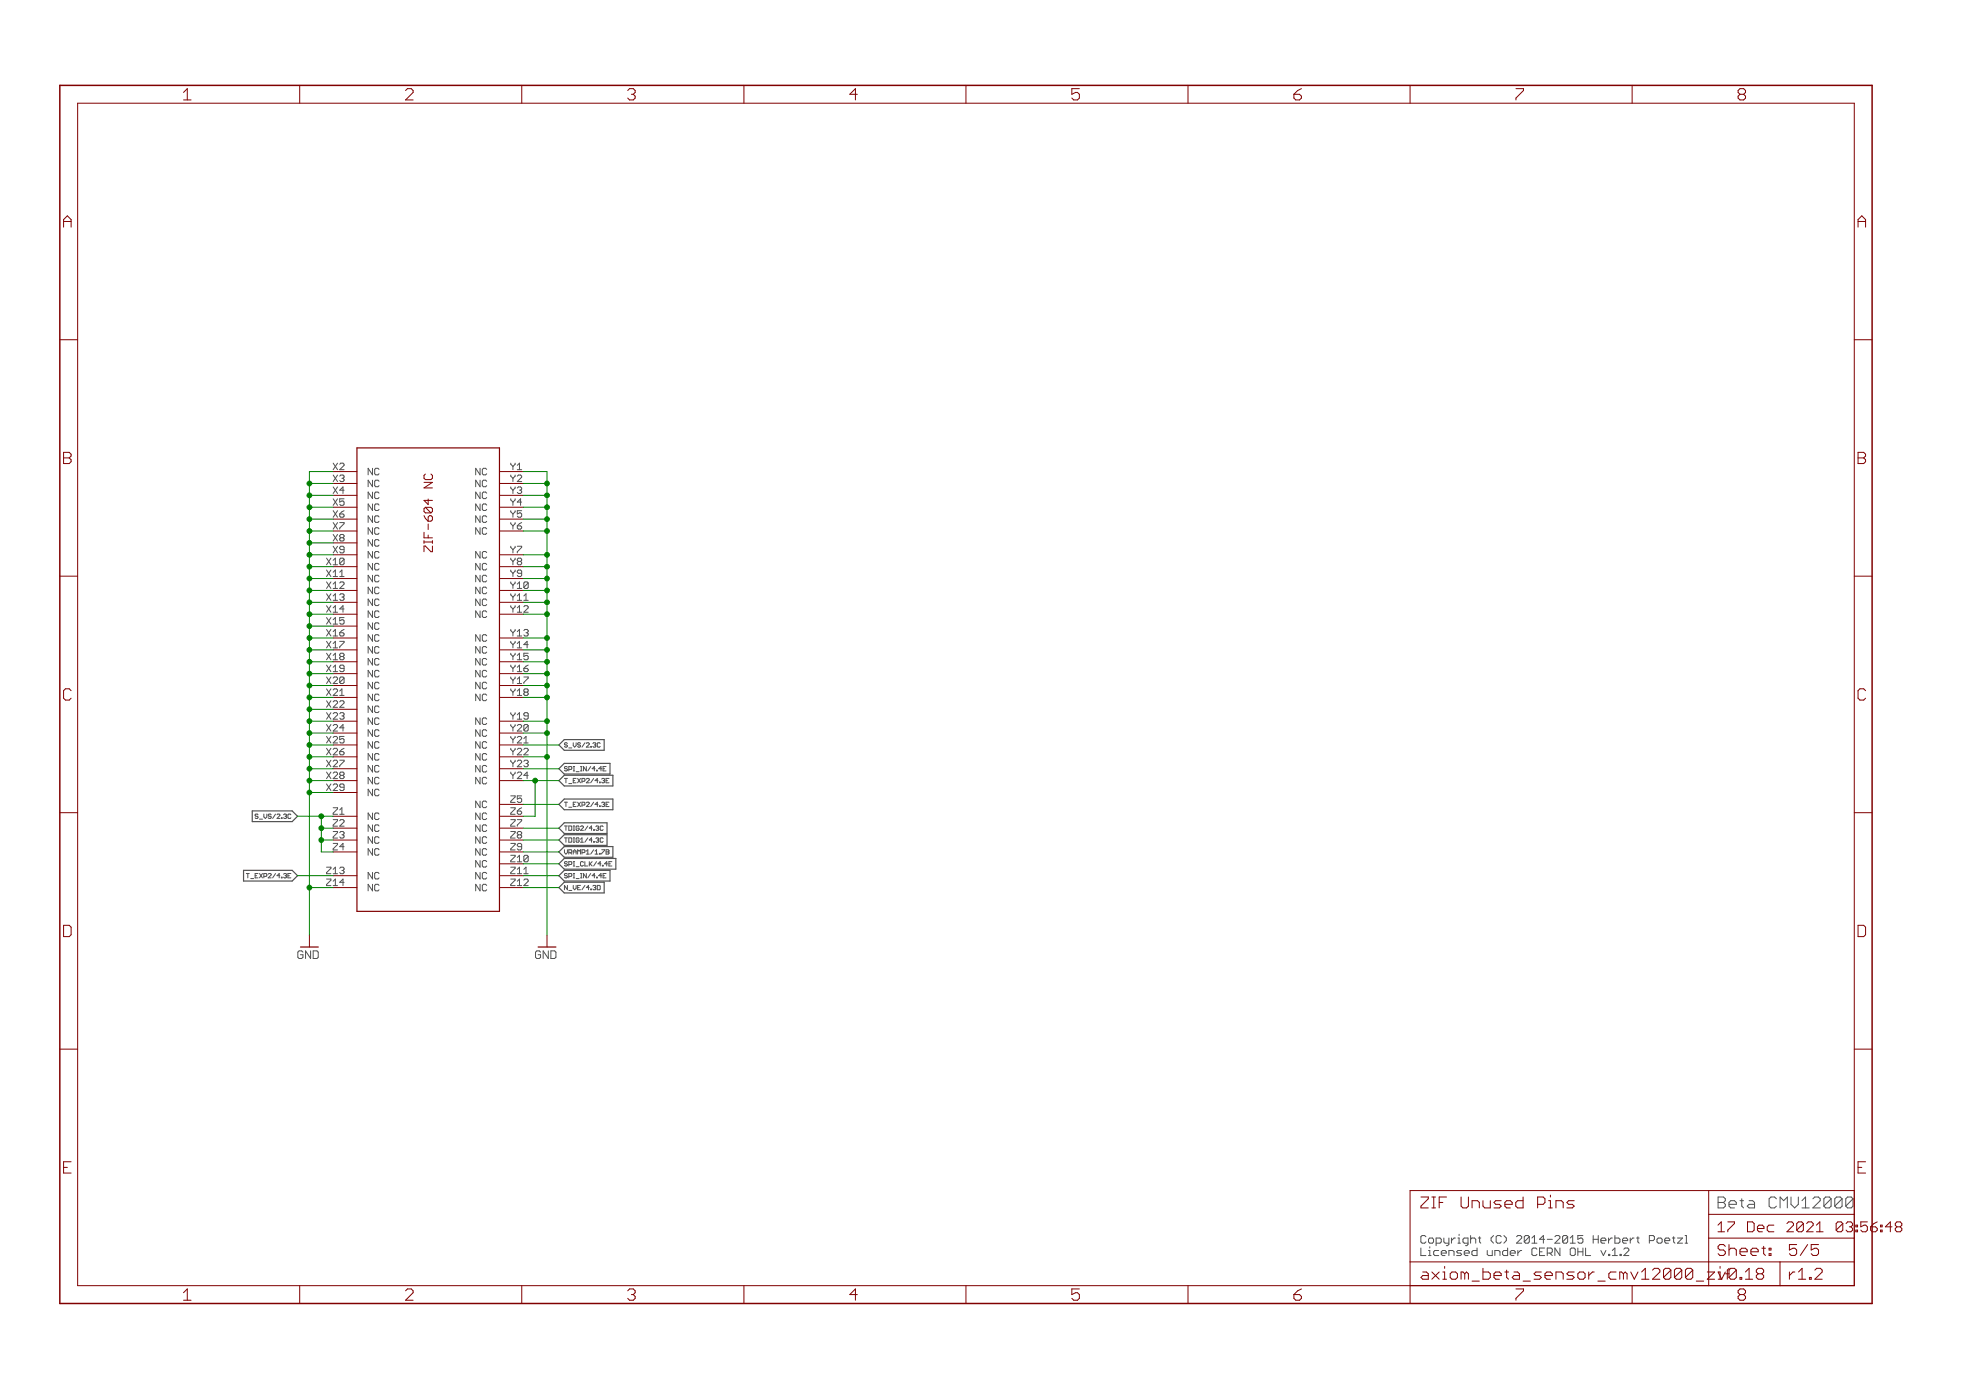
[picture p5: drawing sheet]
<svg xmlns="http://www.w3.org/2000/svg" width="420mm" height="297mm" viewBox="0 0 420 297" stroke-linecap="round" stroke-linejoin="round" font-family="sans-serif">
<g fill="none" stroke="#505050" stroke-width=".21">
<path d="M71.2 99l.9 1.4M72.1 99l-.9 1.4M109.2 99v.2l.4 .5M109.6 99.7v.7M110.1 99.2l-.5 .5M69.8 119.3l.9 1.4M70.7 119.3l-.9 1.4M71.2 101.5l.9 1.4M71.2 104.1l.9 1.4M71.2 106.6l.9 1.4M71.2 109.1l.9 1.4M71.2 111.7l.9 1.4"/>
<path d="M71.2 114.2l.9 1.4M71.2 116.7l.9 1.5M72.1 101.5l-.9 1.4M72.1 104.1l-.9 1.4M72.1 106.6l-.9 1.4M72.1 109.1l-.9 1.4M72.1 111.7l-.9 1.4M72.1 114.2l-.9 1.4M72.1 116.7l-.9 1.5M79.6 100.1v1.4l-.9-1.4v1.4M79.6 102.6v1.4l-.9-1.4v1.4M79.6 105.2v1.4l-.9-1.4v1.4"/>
<path d="M79.6 107.7v1.4l-.9-1.4v1.4M79.6 110.2v1.4l-.9-1.4v1.4M79.6 112.8v1.4l-.9-1.4v1.4M79.6 115.3v1.4l-.9-1.4v1.4M79.6 117.9v1.4l-.9-1.4v1.4M101.7 101.5v-1.4l.9 1.4M101.7 104v-1.4l.9 1.4M101.7 106.6v-1.4l.9 1.4M101.7 109.1v-1.4l.9 1.4M101.7 111.6v-1.4l.9 1.4M101.7 114.2v-1.4l.9 1.4M101.7 119.3v-1.4l.9 1.4"/>
<path d="M109.2 101.5v.2l.4 .5M109.2 104.1v.2l.4 .5M109.2 106.6v.2l.4 .5M109.2 109.1v.3l.4 .4M109.2 111.7v.2l.4 .5M109.2 116.7v.3l.4 .5M109.2 119.3v.2l.4 .5M109.6 102.2v.7M109.6 104.8v.7M109.6 107.3v.7M109.6 109.8v.7M109.6 112.4v.7"/>
<path d="M109.6 117.5v.7M109.6 120v.7M110.1 101.7l-.5 .5M110.1 104.3l-.5 .5M110.1 106.8l-.5 .5M110.1 109.4l-.5 .4M110.1 111.9l-.5 .5M110.1 117l-.5 .5M110.1 119.5l-.5 .5M69.8 121.8l.9 1.4M69.8 124.4l.9 1.4M69.8 126.9l.9 1.4"/>
<path d="M69.8 129.4l.9 1.4M69.8 132l.9 1.4M69.8 134.5l.9 1.4M69.8 137.1l.9 1.4M69.8 139.6l.9 1.4M70.7 121.8l-.9 1.4M70.7 124.4l-.9 1.4M70.7 126.9l-.9 1.4M70.7 129.4l-.9 1.4M70.7 132l-.9 1.4M70.7 134.5l-.9 1.4M70.7 137.1l-.9 1.4"/>
<path d="M70.7 139.6l-.9 1.4M79.6 120.4v1.4l-.9-1.4v1.4M79.6 122.9v1.4l-.9-1.4v1.4M79.6 125.5v1.4l-.9-1.4v1.4M79.6 128v1.4l-.9-1.4v1.4M79.6 130.6v1.4l-.9-1.4v1.4M79.6 133.1v1.4l-.9-1.4v1.4M79.6 135.6v1.4l-.9-1.4v1.4M79.6 138.2v1.4l-.9-1.4v1.4M101.7 121.8v-1.4l.9 1.4M101.7 124.3v-1.4l.9 1.4M101.7 126.9v-1.4l.9 1.4"/>
<path d="M101.7 129.4v-1.4l.9 1.4M101.7 132v-1.4l.9 1.4M101.7 137v-1.4l.9 1.4M101.7 139.6v-1.4l.9 1.4M109.2 121.8v.2l.4 .5M109.2 124.4v.2l.4 .5M109.2 126.9v.2l.4 .5M109.2 129.4v.3l.4 .4M109.2 134.5v.2l.4 .5M109.2 137.1v.2l.4 .5M109.2 139.6v.2l.4 .5M109.6 122.5v.7"/>
<path d="M109.6 125.1v.7M109.6 127.6v.7M109.6 130.1v.7M109.6 135.2v.7M109.6 137.8v.7M110.1 122l-.5 .5M110.1 124.6l-.5 .5M110.1 127.1l-.5 .5M110.1 129.7l-.5 .4M110.1 134.7l-.5 .5M110.1 137.3l-.5 .5M110.1 139.8l-.5 .5"/>
<path d="M69.8 142.1l.9 1.4M69.8 144.7l.9 1.4M69.8 147.2l.9 1.4M69.8 149.8l.9 1.4M69.8 152.3l.9 1.4M69.8 154.8l.9 1.4M69.8 157.4l.9 1.4M69.8 159.9l.9 1.4M70.7 142.1l-.9 1.4M70.7 144.7l-.9 1.4M70.7 147.2l-.9 1.4M70.7 149.8l-.9 1.4"/>
<path d="M70.7 152.3l-.9 1.4M70.7 154.8l-.9 1.4M70.7 157.4l-.9 1.4M70.7 159.9l-.9 1.4M79.6 140.7v1.4l-.9-1.4v1.4M79.6 143.3v1.4l-.9-1.4v1.4M79.6 145.8v1.4l-.9-1.4v1.4M79.6 148.3v1.4l-.9-1.4v1.4M79.6 150.9v1.4l-.9-1.4v1.4M79.6 153.4v1.4l-.9-1.4v1.4M79.6 156v1.4l-.9-1.4v1.4M79.6 158.5v1.4l-.9-1.4v1.4"/>
<path d="M101.7 142.1v-1.4l.9 1.4M101.7 144.7v-1.4l.9 1.4M101.7 147.2v-1.4l.9 1.4M101.7 149.7v-1.4l.9 1.4M101.7 154.8v-1.4l.9 1.4M101.7 157.4v-1.4l.9 1.4M101.7 159.9v-1.4l.9 1.4M109.2 142.1v.3l.4 .4M109.2 144.7v.2l.4 .5M109.2 147.2v.2l.4 .5M109.2 152.3v.2l.4 .5M109.2 154.8v.3l.4 .4"/>
<path d="M109.2 157.4v.2l.4 .5M109.2 159.9v.2l.4 .5M109.6 140.3v.7M109.6 142.8v.7M109.6 145.4v.7M109.6 147.9v.7M109.6 153v.7M109.6 155.5v.7M109.6 158.1v.7M110.1 142.4l-.5 .4M110.1 144.9l-.5 .5M110.1 147.4l-.5 .5"/>
<path d="M110.1 152.5l-.5 .5M110.1 155.1l-.5 .4M110.1 157.6l-.5 .5M121.3 158.9l-.2-.2-.5 .2 .2 .3 .5 .1-.2 .4-.5-.2M121.6 159.8h.6M55.1 174.1l-.1-.1-.5 .1 .2 .3 .4 .2-.1 .3-.5-.1M55.5 175h.6M56.4 174v.6l.3 .3M69.8 162.5l.9 1.4M69.8 165l.9 1.4M69.8 167.5l.9 1.4M70.7 162.5l-.9 1.4"/>
<path d="M70.7 165l-.9 1.4M70.7 167.5l-.9 1.4M71.2 172.6h.9v.2l-.9 1v.2h.9M71.2 175.2h.9v.2l-.9 .9v.3h.9M71.2 177.7h.9v.2l-.9 1v.2h.9M79.6 161v1.4l-.9-1.4v1.4M79.6 163.6v1.4l-.9-1.4v1.4M79.6 166.1v1.4l-.9-1.4v1.4M79.6 168.7v1.4l-.9-1.4v1.4M79.6 173.7v1.4l-.9-1.4v1.4M79.6 176.3v1.4l-.9-1.4v1.4M79.6 178.8v1.4l-.9-1.4v1.4"/>
<path d="M101.7 162.4v-1.4l.9 1.4M101.7 165v-1.4l.9 1.4M101.7 167.5v-1.4l.9 1.4M101.7 172.6v-1.4l.9 1.4M101.7 175.1v-1.4l.9 1.4M101.7 177.7v-1.4l.9 1.4M109.2 162.5v.2l.4 .5M109.2 165v.2l.4 .5M109.2 170.1h.9v.2l-.9 .9v.3h.9M109.2 172.6h.9v.2l-.9 1v.2h.9M109.2 175.2h.9v.2l-.9 .9v.3h.9M109.2 177.7h.9v.2l-.9 1v.2h.9"/>
<path d="M109.6 160.6v.7M109.6 163.2v.7M109.6 165.7v.7M110.1 160.1l-.5 .5M110.1 162.7l-.5 .5M110.1 165.2l-.5 .5M120.6 176.5h.7M120.6 171.4h.7M120.6 166.3h.7M120.6 179h.7M120.9 166.3v1M120.9 171.4v1"/>
<path d="M120.9 176.5v.9M120.9 179v1M121.3 164l-.2-.2-.5 .2 .2 .3 .5 .1-.2 .3-.5-.1M121.6 164.4h.4M121.6 167.4h.6M121.6 172.5h.6M122 176.5h-.4v.9h.4M122 163.8h-.4v.9M122 179h-.4v1h.4M52.6 186.7h.7M53 186.7v.9M53.6 187.7h.6"/>
<path d="M54.5 187.1h.3M55.1 186.7h-.6v.9h.6M69.8 185.3h.9v.2l-.9 1v.2h.9M69.8 187.9h.9v.2l-.9 .9v.3h.9M71.2 180.2h.9v.3l-.9 .9v.2h.9M79.6 181.4v1.4l-.9-1.4v1.4M79.6 186.4v1.4l-.9-1.4v1.4M79.6 189v1.4l-.9-1.4v1.4M101.7 180.2v-1.4l.9 1.4M101.7 182.8v-1.4l.9 1.4M101.7 185.3v-1.4l.9 1.4M101.7 187.8v-1.4l.9 1.4"/>
<path d="M101.7 190.4v-1.4l.9 1.4M109.2 180.2h.9v.3l-.9 .9v.2h.9M109.2 182.8h.9v.2l-.9 .9v.3h.9M109.2 185.3h.9v.2l-.9 1v.2h.9M109.2 187.9h.9v.2l-.9 .9v.3h.9M120.6 181.6v.6l.3 .3 .4-.3v-.6M121.3 184.3l-.2-.2-.5 .2 .2 .3 .5 .1-.2 .4-.5-.2M121.3 186.8l-.2-.1-.5 .1 .2 .3 .5 .2-.2 .3-.5-.1M121.3 189.2v.9l-.7-.9v.9M121.6 187.3h.4M121.6 182.2h.4M121.6 190.3h.6"/>
<path d="M121.6 184.7h.4M122 181.6h-.4v.9M122 184.1h-.4v1M122 186.7h-.4v.9M64.2 204h.5M64.7 203.5l-.2-.3h-.6l-.3 .3v1.1l.3 .2h.6l.2-.2M115 204h.5M115.5 203.5l-.2-.3h-.6l-.3 .3v1.1l.3 .2h.6l.2-.2M367.2 257h1.1M368.3 255.8h-1.1v2.3h1.1M303.7 266.7v1.6h1M304.7 264.3l-.2-.3h-.6l-.2 .3v1.1l.2 .3h.6l.2-.3"/>
<path d="M346.2 268.1h.3v.2h-.3zM348.1 267v.2l-1.1 1.1h1.1M355.8 265.4l.2 .3h.6M355.8 264.8l.2-.2h.6l.2 .2v.3h-1M357.4 264.6h.5M357.7 264.3v1.1l.2 .3M358.5 264.6h1.1l-1.1 1.1h1.1M360.1 264h.3v1.7M360.1 265.7h.6"/>
</g>
<path d="M120.6 158.1h8.5v2.2h-8.5l-1.2-1.1zM63.6 174.4l-1.2-1.1h-8.5v2.3h8.5M120.6 163.1h9.8v2.3h-9.8l-1.2-1.1zM120.6 165.7h10.4v2.3h-10.4l-1.2-1.2zM120.6 170.8h10.4v2.2h-10.4l-1.2-1.1zM120.6 175.8h9.1v2.3h-9.1l-1.2-1.1zM120.6 178.4h9.1v2.3h-9.1l-1.2-1.2zM63.6 187.1l-1.2-1.1h-10.4v2.3h10.4M120.6 188.5h8.5v2.3h-8.5l-1.2-1.1zM120.6 186h9.8v2.3h-9.8l-1.2-1.2zM120.6 180.9h10.4v2.3h-10.4l-1.2-1.1zM120.6 183.5h11v2.2h-11l-1.2-1.1z" fill="none" stroke="#505050" stroke-width=".25"/>
<g fill="none" stroke="#800000" stroke-width=".21">
<path d="M39.2 19.7l.8-.8v2.5M64.1 18.2v3.9M87.9 18.9h-.8l-.4 .4M88.3 19.7l-1.6 1.7h1.6M111.5 18.2v3.9M135.3 18.9h-.8l-.3 .4M159 18.2v3.9M182.8 18.9l-1.2 1.3h1.6M206.4 18.2v3.9M230.7 18.9h-1.6v1.3l.8-.5M253.9 18.2v3.9M277.3 19.3l-.8 .9"/>
<path d="M301.3 18.2v3.9M324 18.9h1.6v.4l-1.6 1.7v.4M348.8 18.2v3.9M372.6 18.9h-.7l-.4 .4v.4l.4 .5M16.6 22.1h379.7v252.6h-379.7zM39.2 21.4h1.6M134.2 21l.3 .4h.8M229.1 21l.4 .4h.8M276.5 20.2v.8l.4 .4h.8M276.5 20.2h1.2M371.9 20.2l-.4 .4v.4l.4 .4h.7M371.9 20.2h.7"/>
<path d="M13.6 47.3h1.6M14.4 46.1l-.8 .8v1.6M397.1 47.3h1.6M397.9 46.1l-.8 .8v1.6M12.8 72.6h3.8M396.3 72.6h3.8M13.6 97.9h1.2M14.8 96.7h-1.2v2.4h1.2M397.1 97.9h1.2M398.3 96.7h-1.2v2.4h1.2M71.2 100.8h5.1M71.2 108.4h5.1"/>
<path d="M71.2 103.3h5.1M71.2 105.9h5.1M71.2 110.9h5.1M71.2 113.5h5.1M71.2 116h5.1M71.2 118.6h5.1M90.6 108.7l.3-.3 1.2 1.2h-1.2l-.3-.3zM90.6 113.7v1.2h1.8M90.6 115.5v.6M90.6 115.8h1.8M90.6 110.2l.3 .6 .6 .6M90.6 103.1h1.8l-1.8 1.2h1.8"/>
<path d="M90.9 101.3l-.3 .3v.6l.3 .3h1.2M90.9 108.4h1.2M92.4 116.7v1.2h-.3l-1.2-1.2h-.3v1.2M92.4 106.9h-1.8l.9 .9M106.7 100.8h5.1M106.7 108.4h5.1M106.7 103.3h5.1M106.7 105.9h5.1M106.7 110.9h5.1M106.7 113.5h5.1M106.7 118.6h5.1M12.8 123.1h3.8"/>
<path d="M71.2 121.1h5.1M71.2 123.6h5.1M71.2 126.2h5.1M71.2 128.7h5.1M71.2 131.3h5.1M71.2 133.8h5.1M71.2 136.3h5.1M71.2 138.9h5.1M106.7 121.1h5.1M106.7 123.6h5.1M106.7 126.2h5.1M106.7 128.7h5.1"/>
<path d="M106.7 131.3h5.1M106.7 136.3h5.1M106.7 138.9h5.1M396.3 123.1h3.8M14.8 147.2h-.8l-.4 .4v1.6l.4 .4h.8M71.2 141.4h5.1M71.2 144h5.1M71.2 146.5h5.1M71.2 149h5.1M71.2 151.6h5.1M71.2 154.1h5.1M71.2 156.7h5.1"/>
<path d="M71.2 159.2h5.1M106.7 141.4h5.1M106.7 144h5.1M106.7 146.5h5.1M106.7 149h5.1M106.7 154.1h5.1M106.7 156.7h5.1M106.7 159.2h5.1M398.3 147.2h-.8l-.4 .4v1.6l.4 .4h.8M12.8 173.7h3.8M71.2 161.7h5.1M71.2 164.3h5.1"/>
<path d="M71.2 166.8h5.1M71.2 169.4h5.1M71.2 174.4h5.1M71.2 177h5.1M71.2 179.5h5.1M106.7 161.7h5.1M106.7 164.3h5.1M106.7 166.8h5.1M106.7 174.4h5.1M106.7 177h5.1M106.7 179.5h5.1M106.7 171.9h5.1"/>
<path d="M396.3 173.7h3.8M14.8 197.7h-1.2v2.5h1.2M66.1 199.8v2.6M71.2 182.1h5.1M71.2 187.1h5.1M71.2 189.7h5.1M106.7 182.1h5.1M106.7 184.6h5.1M106.7 187.1h5.1M106.7 189.7h5.1M116.9 199.8v2.6M398.3 197.7h-1.2v2.5h1.2"/>
<path d="M12.8 224.2h3.8M396.3 224.2h3.8M13.6 249.5h.8M15.2 248.3h-1.6v2.4h1.6M303.7 255.8h1.5M305.2 256.2l-1.5 1.5v.4h1.5M336.4 256.6h-1.2l-.3 .4 .3 .4h.8l.4 .3-.4 .4h-1.1M365.2 254.4v15.3M365.2 259.5h31.1M396.3 254.4h-95v24.2M397.1 249.5h.8M398.7 248.3h-1.6v2.4h1.6"/>
<path d="M39.2 277.9h1.6M40 275.4l-.8 .8M64.1 274.7v3.9M87.9 275.4h-.8l-.4 .4M88.3 276.2l-1.6 1.7h1.6M111.5 274.7v3.9M134.2 277.5l.3 .4h.8M135.3 275.4h-.8l-.3 .4M159 274.7v3.9M182.8 275.4l-1.2 1.2h1.6M206.4 274.7v3.9M229.1 277.5l.4 .4h.8"/>
<path d="M230.7 275.4h-1.6v1.2l.8-.4M253.9 274.7v3.9M276.5 276.6v.9l.4 .4h.8M276.5 276.6h1.2M277.3 275.8l-.8 .8M301.3 269.7h95M304.1 271.8h.7M305.2 272.6h-1.1l-.4 .4 .4 .4h1.1M325.6 275.8l-1.6 1.7v.4M348.8 274.7v3.9M365.2 264.6h31.1M367.2 261.8l.7-.7v2.1"/>
<path d="M367.2 263.2h1.4M367.2 267.9l.4 .4h.7M368.3 266h-.7l-.4 .3v.4l.4 .4h.7M371.9 276.6l-.4 .5v.4l.4 .4h.7M371.9 276.6h.7M372.6 275.4h-.7l-.4 .4v.4l.4 .4M380.4 269.7v5M382.4 271.8v1.6M382.4 267.9l.4 .4h.8M383.2 271.8l-.8 .8M384 266h-1.6v1.1l.8-.4M405.4 261.1h.7l.3 .4v.3l-.3 .4"/>
<path d="M405.4 262.2h.7M406.1 262.2l.3 .3v.4l-.3 .3h-.7"/>
</g>
<path d="M76.3 95.7h30.4v99.1h-30.4zM64.2 202.4h3.8M115 202.4h3.8" fill="none" stroke="#800000" stroke-width=".25"/>
<path d="M12.8 18.2h387.3v260.4h-387.3z" fill="none" stroke="#800000" stroke-width=".32"/>
<g fill="none" stroke="#008000" stroke-width=".21">
<path d="M66.1 103.3h5.1M66.1 105.9h5.1M66.1 108.4h5.1M66.1 110.9h5.1M66.1 113.5h5.1M66.1 116h5.1M66.1 118.6h5.1M71.2 100.8h-5.1v99M111.8 100.8h5.1v99M111.8 103.3h5.1M111.8 105.9h5.1M111.8 108.4h5.1"/>
<path d="M111.8 110.9h5.1M111.8 113.5h5.1M111.8 118.6h5.1M66.1 121.1h5.1M66.1 123.6h5.1M66.1 126.2h5.1M66.1 128.7h5.1M66.1 131.3h5.1M66.1 133.8h5.1M66.1 136.3h5.1M66.1 138.9h5.1M111.8 121.1h5.1"/>
<path d="M111.8 123.6h5.1M111.8 126.2h5.1M111.8 128.7h5.1M111.8 131.3h5.1M111.8 136.3h5.1M111.8 138.9h5.1M66.1 159.2h5.1M66.1 141.4h5.1M66.1 144h5.1M66.1 146.5h5.1M66.1 149h5.1M66.1 151.6h5.1"/>
<path d="M66.1 154.1h5.1M66.1 156.7h5.1M111.8 159.2h7.6M111.8 141.4h5.1M111.8 144h5.1M111.8 146.5h5.1M111.8 149h5.1M111.8 154.1h5.1M111.8 156.7h5.1M63.6 174.4h7.6M66.1 164.3h5.1M66.1 166.8h5.1"/>
<path d="M66.1 161.7h5.1M66.1 169.4h5.1M68.7 174.4v7.7h2.5M68.7 179.5h2.5M68.7 177h2.5M111.8 179.5h7.6M111.8 177h7.6M111.8 164.3h7.6M111.8 171.9h7.6M111.8 161.7h5.1M119.4 166.8h-5v7.6h-2.6M63.6 187.1h7.6"/>
<path d="M66.1 189.7h5.1M111.8 182.1h7.6M111.8 187.1h7.6M111.8 189.7h7.6M111.8 184.6h7.6"/>
</g>
<g fill="#008000" stroke="#008000" stroke-width=".21">
<circle cx="68.7" cy="179.5" r=".51"/>
<circle cx="68.7" cy="177" r=".51"/>
<circle cx="68.7" cy="174.4" r=".51"/>
<circle cx="114.4" cy="166.8" r=".51"/>
<circle cx="66.1" cy="103.3" r=".51"/>
<circle cx="66.1" cy="105.9" r=".51"/>
<circle cx="66.1" cy="108.4" r=".51"/>
<circle cx="66.1" cy="110.9" r=".51"/>
<circle cx="66.1" cy="113.5" r=".51"/>
<circle cx="66.1" cy="116" r=".51"/>
<circle cx="66.1" cy="118.6" r=".51"/>
<circle cx="66.1" cy="121.1" r=".51"/>
<circle cx="66.1" cy="123.6" r=".51"/>
<circle cx="66.1" cy="126.2" r=".51"/>
<circle cx="66.1" cy="128.7" r=".51"/>
<circle cx="66.1" cy="131.3" r=".51"/>
<circle cx="66.1" cy="133.8" r=".51"/>
<circle cx="66.1" cy="136.3" r=".51"/>
<circle cx="66.1" cy="138.9" r=".51"/>
<circle cx="66.1" cy="141.4" r=".51"/>
<circle cx="66.1" cy="144" r=".51"/>
<circle cx="66.1" cy="146.5" r=".51"/>
<circle cx="66.1" cy="149" r=".51"/>
<circle cx="66.1" cy="151.6" r=".51"/>
<circle cx="66.1" cy="154.1" r=".51"/>
<circle cx="66.1" cy="156.7" r=".51"/>
<circle cx="66.1" cy="159.2" r=".51"/>
<circle cx="66.1" cy="161.7" r=".51"/>
<circle cx="66.1" cy="164.3" r=".51"/>
<circle cx="66.1" cy="166.8" r=".51"/>
<circle cx="66.1" cy="169.4" r=".51"/>
<circle cx="66.1" cy="189.7" r=".51"/>
<circle cx="116.9" cy="103.3" r=".51"/>
<circle cx="116.9" cy="105.9" r=".51"/>
<circle cx="116.9" cy="108.4" r=".51"/>
<circle cx="116.9" cy="110.9" r=".51"/>
<circle cx="116.9" cy="113.5" r=".51"/>
<circle cx="116.9" cy="118.6" r=".51"/>
<circle cx="116.9" cy="121.1" r=".51"/>
<circle cx="116.9" cy="123.6" r=".51"/>
<circle cx="116.9" cy="126.2" r=".51"/>
<circle cx="116.9" cy="128.7" r=".51"/>
<circle cx="116.9" cy="131.3" r=".51"/>
<circle cx="116.9" cy="136.3" r=".51"/>
<circle cx="116.9" cy="138.9" r=".51"/>
<circle cx="116.9" cy="141.4" r=".51"/>
<circle cx="116.9" cy="144" r=".51"/>
<circle cx="116.9" cy="146.5" r=".51"/>
<circle cx="116.9" cy="149" r=".51"/>
<circle cx="116.9" cy="154.1" r=".51"/>
<circle cx="116.9" cy="156.7" r=".51"/>
<circle cx="116.9" cy="161.7" r=".51"/>
</g>
<g font-size="3.7" fill="#800000">
<text x="88.3" y="21.4">2</text>
<text x="135.8" y="21.4">3</text>
<text x="183.3" y="21.4">4</text>
<text x="230.7" y="21.4">5</text>
<text x="278.2" y="21.4">6</text>
<text x="373.1" y="21.4">8</text>
<text x="15.2" y="48.6">A</text>
<text x="398.7" y="48.6">A</text>
<text x="15.2" y="99.2">B</text>
<text x="398.7" y="99.2">B</text>
<text x="15.1" y="149.7">C</text>
<text x="398.6" y="149.7">C</text>
<text x="15" y="200.2">D</text>
<text x="398.5" y="200.2">D</text>
<text x="40.9" y="277.9">1</text>
<text x="88.3" y="277.9">2</text>
<text x="135.8" y="277.9">3</text>
<text x="183.3" y="277.9">4</text>
<text x="230.7" y="277.9">5</text>
<text x="278.2" y="277.9">6</text>
<text x="325.6" y="277.9">7</text>
<text x="373.1" y="277.9">8</text>
</g>
<g font-size="3.6" fill="#800000">
<text x="305.3" y="258.2">ZIF Unused Pins</text>
<text x="368.8" y="258.2">Beta CMV12000</text>
<text x="368.8" y="268.4">Sheet:</text>
<text x="384" y="268.4">5/5</text>
<text x="305.3" y="273.5">axiom_beta_sensor_cmv12000_zi</text>
<text x="365.3" y="273.5">f v0.18</text>
<text x="384" y="273.5">r1.2</text>
</g>
<g font-size="3.2" fill="#800000">
<text x="368.8" y="263.3">17 Dec 2021</text>
<text x="390.4" y="263.3">03:56:</text>
<text x="400.8" y="263.3">49</text>
</g>
<text font-size="2.7" fill="#800000" x="94.2" y="115.9" transform="rotate(-90 94.2 115.9)">ZIF-604 NC</text>
<g font-size="2.5" fill="#505050">
<text x="65.3" y="204.9">GND</text>
<text x="116.1" y="204.9">GND</text>
<text x="305.3" y="265.7">Copyright (C) 2014-2015 Herbert Poetzl</text>
<text x="305.3" y="268.4">Licensed under CERN OHL v.1.2</text>
</g>
<g font-size="2.1" fill="#505050">
<text x="72.8" y="100.4">X2</text>
<text x="80.3" y="101.5">NC</text>
<text x="103" y="101.5">NC</text>
<text x="110.8" y="100.4">Y1</text>
<text x="72.8" y="103">X3</text>
<text x="72.8" y="105.5">X4</text>
<text x="80.3" y="104.1">NC</text>
<text x="80.3" y="106.6">NC</text>
<text x="103" y="104.1">NC</text>
<text x="103" y="106.6">NC</text>
<text x="110.8" y="103">Y2</text>
<text x="110.8" y="105.5">Y3</text>
<text x="72.8" y="108">X5</text>
<text x="72.8" y="110.6">X6</text>
<text x="72.8" y="113.1">X7</text>
<text x="80.3" y="109.2">NC</text>
<text x="80.3" y="111.7">NC</text>
<text x="103" y="109.2">NC</text>
<text x="103" y="111.7">NC</text>
<text x="110.8" y="108">Y4</text>
<text x="110.8" y="110.6">Y5</text>
<text x="110.8" y="113.1">Y6</text>
<text x="72.8" y="115.7">X8</text>
<text x="72.8" y="118.2">X9</text>
<text x="80.3" y="114.2">NC</text>
<text x="80.3" y="116.8">NC</text>
<text x="80.3" y="119.3">NC</text>
<text x="103" y="114.2">NC</text>
<text x="103" y="119.3">NC</text>
<text x="110.8" y="118.2">Y7</text>
<text x="71.5" y="120.7">X10</text>
<text x="71.5" y="123.3">X11</text>
<text x="71.5" y="125.8">X12</text>
<text x="80.3" y="121.9">NC</text>
<text x="80.3" y="124.4">NC</text>
<text x="103" y="121.9">NC</text>
<text x="103" y="124.4">NC</text>
<text x="110.8" y="120.7">Y8</text>
<text x="110.8" y="123.3">Y9</text>
<text x="110.8" y="125.8">Y10</text>
<text x="71.5" y="128.4">X13</text>
<text x="71.5" y="130.9">X14</text>
<text x="80.3" y="126.9">NC</text>
<text x="80.3" y="129.5">NC</text>
<text x="103" y="126.9">NC</text>
<text x="103" y="129.5">NC</text>
<text x="110.8" y="128.4">Y11</text>
<text x="110.8" y="130.9">Y12</text>
<text x="71.5" y="133.4">X15</text>
<text x="71.5" y="136">X16</text>
<text x="80.3" y="132">NC</text>
<text x="80.3" y="134.6">NC</text>
<text x="80.3" y="137.1">NC</text>
<text x="103" y="132">NC</text>
<text x="103" y="137.1">NC</text>
<text x="110.8" y="136">Y13</text>
<text x="71.5" y="138.5">X17</text>
<text x="71.5" y="141.1">X18</text>
<text x="71.5" y="143.6">X19</text>
<text x="80.3" y="139.6">NC</text>
<text x="80.3" y="142.2">NC</text>
<text x="103" y="139.6">NC</text>
<text x="103" y="142.2">NC</text>
<text x="110.8" y="138.5">Y14</text>
<text x="110.8" y="141.1">Y15</text>
<text x="110.8" y="143.6">Y16</text>
<text x="71.5" y="146.1">X20</text>
<text x="71.5" y="148.7">X21</text>
<text x="80.3" y="144.7">NC</text>
<text x="80.3" y="147.3">NC</text>
<text x="80.3" y="149.8">NC</text>
<text x="103" y="144.7">NC</text>
<text x="103" y="147.3">NC</text>
<text x="103" y="149.8">NC</text>
<text x="110.8" y="146.1">Y17</text>
<text x="110.8" y="148.7">Y18</text>
<text x="71.5" y="151.2">X22</text>
<text x="71.5" y="153.8">X23</text>
<text x="80.3" y="152.3">NC</text>
<text x="80.3" y="154.9">NC</text>
<text x="103" y="154.9">NC</text>
<text x="110.8" y="153.8">Y19</text>
<text x="71.5" y="156.3">X24</text>
<text x="71.5" y="158.8">X25</text>
<text x="71.5" y="161.4">X26</text>
<text x="80.3" y="157.4">NC</text>
<text x="80.3" y="160">NC</text>
<text x="103" y="157.4">NC</text>
<text x="103" y="160">NC</text>
<text x="110.8" y="156.3">Y20</text>
<text x="110.8" y="158.8">Y21</text>
<text x="110.8" y="161.4">Y22</text>
<text x="71.5" y="163.9">X27</text>
<text x="71.5" y="166.5">X28</text>
<text x="80.3" y="162.5">NC</text>
<text x="80.3" y="165">NC</text>
<text x="80.3" y="167.6">NC</text>
<text x="103" y="162.5">NC</text>
<text x="103" y="165">NC</text>
<text x="103" y="167.6">NC</text>
<text x="110.8" y="163.9">Y23</text>
<text x="71.5" y="169">X29</text>
<text x="80.3" y="170.1">NC</text>
<text x="103" y="172.7">NC</text>
<text x="110.8" y="171.5">Z5</text>
<text x="72.8" y="174.1">Z1</text>
<text x="72.8" y="176.6">Z2</text>
<text x="72.8" y="179.2">Z3</text>
<text x="80.3" y="175.2">NC</text>
<text x="80.3" y="177.7">NC</text>
<text x="103" y="175.2">NC</text>
<text x="103" y="177.7">NC</text>
<text x="110.8" y="174.1">Z6</text>
<text x="110.8" y="176.6">Z7</text>
<text x="110.8" y="179.2">Z8</text>
<text x="72.8" y="181.7">Z4</text>
<text x="80.3" y="180.3">NC</text>
<text x="80.3" y="182.8">NC</text>
<text x="103" y="180.3">NC</text>
<text x="103" y="182.8">NC</text>
<text x="103" y="185.4">NC</text>
<text x="110.8" y="181.7">Z9</text>
<text x="110.8" y="184.2">Z10</text>
<text x="71.5" y="186.8">Z13</text>
<text x="71.5" y="189.3">Z14</text>
<text x="80.3" y="187.9">NC</text>
<text x="80.3" y="190.4">NC</text>
<text x="103" y="187.9">NC</text>
<text x="103" y="190.4">NC</text>
<text x="110.8" y="186.8">Z11</text>
<text x="110.8" y="189.3">Z12</text>
</g>
<text font-size="2.1" fill="#008000" x="110.8" y="166.5">Y24</text>
<g font-size="1.4" fill="#505050">
<text x="122.3" y="159.7">S_VS/2.3C</text>
<text x="122.3" y="164.8">SPI_IN/4.4E</text>
<text x="122.3" y="167.3">T_EXP2/4.3E</text>
<text x="122.3" y="172.4">T_EXP2/4.3E</text>
<text x="56.9" y="174.9">S_VS/2.3C</text>
<text x="122.3" y="177.5">TDIG2/4.3C</text>
<text x="122.3" y="180">TDIG1/4.3C</text>
<text x="122.3" y="182.6">VRAMP1/1.7</text>
<text x="122.3" y="185.1">SPI_CLK/4.4E</text>
<text x="55.3" y="187.6">T_EXP2/4.3E</text>
<text x="122.3" y="187.6">SPI_IN/4.4E</text>
<text x="122.3" y="190.2">N_VE/4.3D</text>
</g>
</svg>
